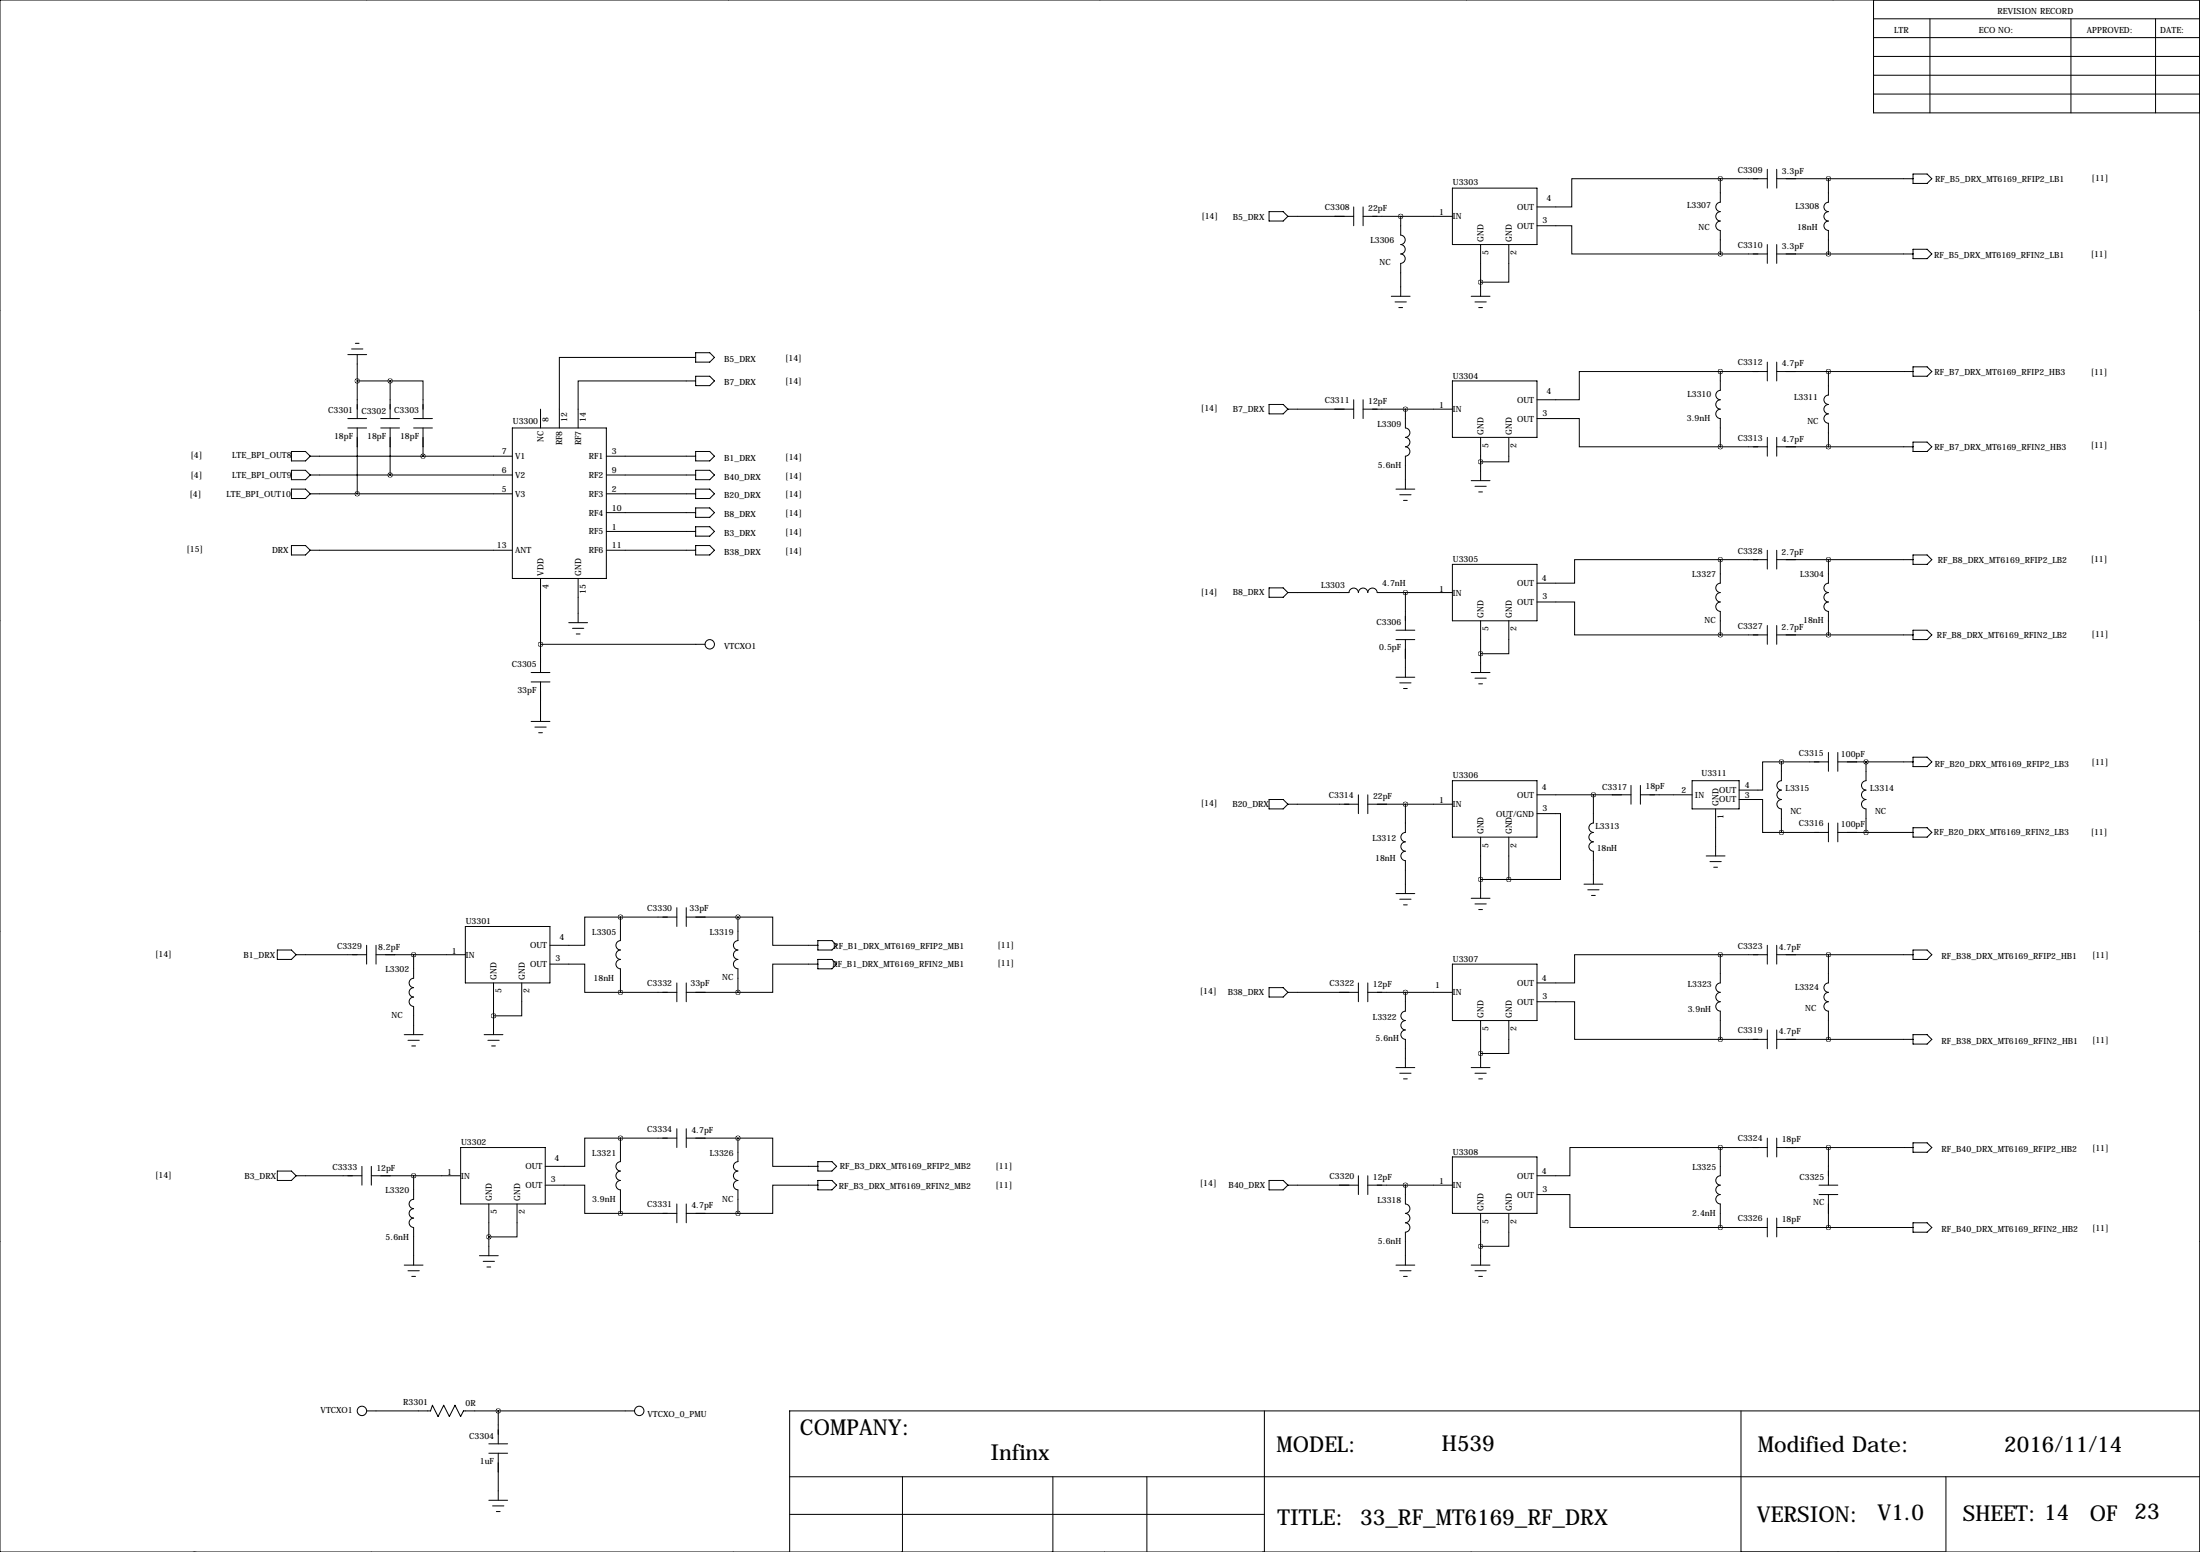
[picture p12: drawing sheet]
<svg xmlns="http://www.w3.org/2000/svg" width="594mm" height="419mm" viewBox="0 0 594 419" stroke-linecap="round" stroke-linejoin="round" font-family="sans-serif">
<g fill="none" stroke="#000" stroke-width=".27">
<path d="M99.1 0h.1M196.8 0h.1M297.2 0h.1M396.2 0h.1M495.3 0h.1M0 0h594.4v419.1h-594.4zM506.2 0v30.5h88.2M506.2 15.2h88.2M506.2 10.2h88.2M506.2 5.1h88.2M521.5 5.1v25.4M559.6 5.1v25.4"/>
<path d="M582.4 5.1v25.4M506.2 20.3h88.2M506.2 25.4h88.2M342.9 57.1h3.8l1.3 1.3-1.3 1.3h-3.8zM348 58.4h17.8M365.8 55.9v5.1M368.3 58.4h24.1M368.3 55.9v5.1M378.5 58.4v5.1a1.27 1.27 0 0 1 1.2 1.3 1.27 1.27 0 0 1-1.2 1.2 1.27 1.27 0 0 1 1.2 1.3 1.27 1.27 0 0 1-1.2 1.3 1.27 1.27 0 0 1 1.2 1.3 1.27 1.27 0 0 1-1.2 1.2v8.9M392.4 50.8h22.9v15.2h-22.9zM464.8 48.3v6.3a1.27 1.27 0 0 0-1.2 1.3 1.27 1.27 0 0 0 1.2 1.3 1.27 1.27 0 0 0-1.2 1.2 1.27 1.27 0 0 0 1.2 1.3 1.27 1.27 0 0 0-1.2 1.3 1.27 1.27 0 0 0 1.2 1.2v6.4M464.8 48.3h-40.1v7.6h-9.4"/>
<path d="M464.8 48.3h12.7M477.5 45.7v5.1M480.1 48.3h36.8M480.1 45.7v5.1M494 59.7a1.27 1.27 0 0 0-1.2 1.3 1.27 1.27 0 0 0 1.2 1.2M494 57.2a1.27 1.27 0 0 0-1.2 1.2 1.27 1.27 0 0 0 1.2 1.3M494 48.3v6.3a1.27 1.27 0 0 0-1.2 1.3 1.27 1.27 0 0 0 1.2 1.2M516.9 47h3.8l1.3 1.3-1.3 1.2h-3.8zM400 66v14M407.7 66v10.2h-7.7M415.3 61h9.4v7.6h40.1M464.8 68.6h12.7"/>
<path d="M477.5 66v5.1M480.1 66v5.1M480.1 68.6h36.8M494 62.2v6.4M516.9 67.3h3.8l1.3 1.3-1.3 1.3h-3.8zM-.1 83.8h.1M94 95.8h5.1M95 94.2h3M96 92.7h1M96.5 95.8v17.2M188 96.5h-36.9v19.1M188 95.2h3.8l1.2 1.3-1.2 1.3h-3.8z"/>
<path d="M375.9 80h5.1M376.9 81.5h3.1M378 83.1h1M397.5 80h5.1M398.5 81.5h3.1M399.5 83.1h1.1M477.5 97.8v5.1M480.1 97.8v5.1M516.9 99.1h3.8l1.3 1.2-1.3 1.3h-3.8zM594.4 83.8h.1M94 113h5.1M94 115.6h5.1"/>
<path d="M96.5 115.6v17.7M96.5 102.9h8.9M102.9 113h5M102.9 115.6h5M105.4 102.9h8.9v10.1M105.4 102.9v10.1M105.4 115.6v12.7M111.8 113h5M111.8 115.6h5M114.3 115.6v7.6M138.4 115.6h25.4v40.6h-25.4zM146 110.5v5.1"/>
<path d="M188 102.9h-31.8v12.7M188 101.6h3.8l1.2 1.3-1.2 1.2h-3.8zM342.9 109.2h3.8l1.3 1.3-1.3 1.3h-3.8zM348 110.5h17.8M365.8 107.9v5.1M368.3 107.9v5.1M368.3 110.5h24.1M379.7 110.5v5.1a1.27 1.27 0 0 1 1.2 1.2 1.27 1.27 0 0 1-1.2 1.3M379.7 118.1a1.27 1.27 0 0 1 1.2 1.3 1.27 1.27 0 0 1-1.2 1.3 1.27 1.27 0 0 1 1.2 1.2 1.27 1.27 0 0 1-1.2 1.3v8.9M392.4 102.9h22.9v15.2h-22.9zM400 118.1v11.7M407.7 118.1v6.6h-7.7"/>
<path d="M415.3 113h11.4v7.6h38.1M464.8 105.4a1.27 1.27 0 0 0-1.2 1.3 1.27 1.27 0 0 0 1.2 1.3 1.27 1.27 0 0 0-1.2 1.2 1.27 1.27 0 0 0 1.2 1.3 1.27 1.27 0 0 0-1.2 1.3 1.27 1.27 0 0 0 1.2 1.2v7.6M464.8 100.3h-38.1v7.6h-11.4M464.8 100.3v5.1M464.8 100.3h12.7M477.5 118.1v5.1M480.1 118.1v5.1M480.1 100.3h36.8M494 111.8a1.27 1.27 0 0 0-1.2 1.2 1.27 1.27 0 0 0 1.2 1.3M494 109.2a1.27 1.27 0 0 0-1.2 1.3 1.27 1.27 0 0 0 1.2 1.3M494 100.3v6.4a1.27 1.27 0 0 0-1.2 1.2 1.27 1.27 0 0 0 1.2 1.3M494 114.3v6.3"/>
<path d="M516.9 119.4h3.8l1.3 1.2-1.3 1.3h-3.8zM78.7 121.9h3.8l1.3 1.3-1.3 1.3h-3.8zM78.7 132.1h3.8l1.3 1.2-1.3 1.3h-3.8zM78.7 127h3.8l1.3 1.3-1.3 1.2h-3.8zM83.8 133.3h54.6M83.8 123.2h54.6M83.8 128.3h54.6M163.8 133.3h24.2M163.8 123.2h24.2M163.8 128.3h24.2M163.8 138.4h24.2M188 121.9h3.8l1.2 1.3-1.2 1.3h-3.8z"/>
<path d="M188 127h3.8l1.2 1.3-1.2 1.2h-3.8zM188 132.1h3.8l1.2 1.2-1.2 1.3h-3.8zM188 137.2h3.8l1.2 1.2-1.2 1.3h-3.8zM377.2 132.1h5.1M378.2 133.6h3.1M379.2 135.1h1M397.5 129.8h5.1M398.5 131.3h3.1M399.5 132.8h1.1M464.8 120.6h12.7M480.1 120.6h36.8M78.7 147.3h3.8l1.3 1.3-1.3 1.3h-3.8z"/>
<path d="M83.8 148.6h54.6M146 156.2v25.4M156.2 156.2v11.9M163.8 143.5h24.2M163.8 148.6h24.2M188 142.2h3.8l1.2 1.3-1.2 1.3h-3.8zM188 147.3h3.8l1.2 1.3-1.2 1.3h-3.8zM342.9 158.8h3.8l1.3 1.2-1.3 1.3h-3.8zM392.4 152.4h22.9v15.2h-22.9zM464.8 151.1v6.4a1.27 1.27 0 0 0-1.2 1.3 1.27 1.27 0 0 0 1.2 1.2 1.27 1.27 0 0 0-1.2 1.3 1.27 1.27 0 0 0 1.2 1.3 1.27 1.27 0 0 0-1.2 1.2 1.27 1.27 0 0 0 1.2 1.3v6.3M464.8 151.1h-39.4v6.4h-10.1M464.8 151.1h12.7"/>
<path d="M477.5 148.6v5.1M480.1 148.6v5.1M480.1 151.1h36.8M494 151.1v6.4a1.27 1.27 0 0 0-1.2 1.2 1.27 1.27 0 0 0 1.2 1.3M516.9 149.9h3.8l1.3 1.2-1.3 1.3h-3.8zM-.1 167.6h.1M146 174h44.5M153.7 168.1h5M154.7 169.7h3M155.7 171.2h1M348 160h16.5a1.27 1.27 0 0 1 1.3-1.2 1.27 1.27 0 0 1 1.2 1.2 1.27 1.27 0 0 1 1.3-1.2 1.27 1.27 0 0 1 1.3 1.2 1.27 1.27 0 0 1 1.2-1.2 1.27 1.27 0 0 1 1.3 1.2h20.3M377.2 170.2h5.1"/>
<path d="M377.2 172.7h5.1M379.7 160v10.2M379.7 172.7v10.2M400 167.6v14M407.7 167.6v8.9h-7.7M415.3 162.6h10.1v8.8h39.4M464.8 171.4h12.7M477.5 168.9v5.1M480.1 168.9v5.1M480.1 171.4h36.8M494 162.6a1.27 1.27 0 0 0-1.2 1.2 1.27 1.27 0 0 0 1.2 1.3M494 160a1.27 1.27 0 0 0-1.2 1.3 1.27 1.27 0 0 0 1.2 1.3"/>
<path d="M494 165.1v6.3M516.9 170.2h3.8l1.3 1.2-1.3 1.3h-3.8zM594.4 167.6h.1M143.5 181.6h5.1M143.5 184.1h5.1M143.5 194.8h5.1M144.5 196.3h3.1M145.5 197.9h1.1M146 184.1v10.7M377.2 182.9h5.1M378.2 184.4h3.1M379.2 185.9h1"/>
<path d="M397.5 181.6h5.1M398.5 183.1h3.1M399.5 184.7h1.1M342.9 215.9h3.8l1.3 1.3-1.3 1.2h-3.8zM348 217.2h19M367 214.6v5.1M369.6 214.6v5.1M369.6 217.2h22.8M379.7 217.2v7.6a1.27 1.27 0 0 0-1.2 1.3 1.27 1.27 0 0 0 1.2 1.2M392.4 210.8h22.9v15.3h-22.9zM415.3 219.7h6.3v17.8h-13.9M415.3 214.6h25.4"/>
<path d="M430.5 214.6v7.7a1.27 1.27 0 0 0-1.2 1.2 1.27 1.27 0 0 0 1.2 1.3M440.7 212.1v5.1M443.2 214.6h14M443.2 212.1v5.1M457.2 210.8h12.7v7.6h-12.7zM463.5 218.4v12.7M469.9 215.9h6.3v8.9h5.1M481.3 215.9a1.27 1.27 0 0 0-1.2 1.3 1.27 1.27 0 0 0 1.2 1.2M481.3 213.4a1.27 1.27 0 0 0-1.2 1.2 1.27 1.27 0 0 0 1.2 1.3M481.3 205.7v5.1a1.27 1.27 0 0 0-1.2 1.3 1.27 1.27 0 0 0 1.2 1.3M481.3 205.7h-5.1v7.7h-6.3M481.3 205.7h12.7"/>
<path d="M481.3 218.4v6.4M494 203.2v5.1M496.6 203.2v5.1M496.6 205.7h20.3M504.2 205.7v5.1a1.27 1.27 0 0 0-1.2 1.3 1.27 1.27 0 0 0 1.2 1.3 1.27 1.27 0 0 0-1.2 1.2 1.27 1.27 0 0 0 1.2 1.3 1.27 1.27 0 0 0-1.2 1.3 1.27 1.27 0 0 0 1.2 1.2v6.4M516.9 204.5h3.8l1.3 1.2-1.3 1.3h-3.8zM379.7 229.9a1.27 1.27 0 0 0-1.2 1.2 1.27 1.27 0 0 0 1.2 1.3M379.7 227.3a1.27 1.27 0 0 0-1.2 1.3 1.27 1.27 0 0 0 1.2 1.3M379.7 232.4v8.9M400 226.1v16.5M400 237.5h7.7M407.7 226.1v11.4"/>
<path d="M428 238.8h5.1M430.5 227.3a1.27 1.27 0 0 0-1.2 1.3 1.27 1.27 0 0 0 1.2 1.3M430.5 224.8a1.27 1.27 0 0 0-1.2 1.3 1.27 1.27 0 0 0 1.2 1.2M430.5 229.9v8.9M461 231.1h5.1M462 232.7h3.1M463 234.2h1.1M481.3 224.8h12.7M494 222.2v5.1M496.6 222.2v5.1M496.6 224.8h20.3M516.9 223.5h3.8l1.3 1.3-1.3 1.3h-3.8z"/>
<path d="M-.1 251.5h.1M74.9 256.5h3.8l1.3 1.3-1.3 1.3h-3.8zM80 257.8h19.1M99.1 255.3v5.1M101.6 257.8h24.1M101.6 255.3v5.1M111.8 257.8v6.4a1.27 1.27 0 0 0-1.3 1.2 1.27 1.27 0 0 0 1.2 1.3M125.7 250.2h22.9v15.2h-22.9zM167.6 247.6v6.4a1.27 1.27 0 0 0-1.2 1.3 1.27 1.27 0 0 0 1.2 1.2 1.27 1.27 0 0 0-1.2 1.3 1.27 1.27 0 0 0 1.2 1.3 1.27 1.27 0 0 0-1.2 1.2 1.27 1.27 0 0 0 1.2 1.3v6.4M167.6 247.6h-9.6v7.7h-9.4M167.6 247.6h15.3M182.9 245.1v5.1"/>
<path d="M185.4 247.6h14M185.4 245.1v5.1M199.4 247.6v6.4a1.27 1.27 0 0 0-1.2 1.3 1.27 1.27 0 0 0 1.2 1.2 1.27 1.27 0 0 0-1.2 1.3 1.27 1.27 0 0 0 1.2 1.3 1.27 1.27 0 0 0-1.2 1.2 1.27 1.27 0 0 0 1.2 1.3v6.4M199.4 247.6h9.4v7.7h12.2M221 254h3.8l1.3 1.3-1.3 1.2h-3.8zM221 259.1h3.8l1.3 1.3-1.3 1.2h-3.8zM377.2 241.3h5.1M378.2 242.8h3.1M379.2 244.3h1M397.5 242.6h5.1M398.5 244.1h3.1M399.5 245.6h1.1"/>
<path d="M429 240.3h3.1M430 241.8h1M464.8 257.8v7.6a1.27 1.27 0 0 0-1.2 1.3 1.27 1.27 0 0 0 1.2 1.3 1.27 1.27 0 0 0-1.2 1.2 1.27 1.27 0 0 0 1.2 1.3 1.27 1.27 0 0 0-1.2 1.3 1.27 1.27 0 0 0 1.2 1.2v7.7M464.8 257.8h-39.4v7.6h-10.1M464.8 257.8h12.7M477.5 255.3v5.1M480.1 257.8h36.8M480.1 255.3v5.1M494 257.8v7.6a1.27 1.27 0 0 0-1.2 1.3 1.27 1.27 0 0 0 1.2 1.3M516.9 256.5h3.8l1.3 1.3-1.3 1.3h-3.8zM594.4 251.5h.1M109.2 279.4h5.1"/>
<path d="M111.8 269.2a1.27 1.27 0 0 0-1.3 1.3 1.27 1.27 0 0 0 1.2 1.3M111.8 266.7a1.27 1.27 0 0 0-1.3 1.3 1.27 1.27 0 0 0 1.2 1.2M111.8 271.8v7.6M130.8 279.4h5.1M133.3 265.4v14M141 265.4v8.9h-7.7M148.6 260.4h9.4v7.6h9.6M167.6 268h15.3M182.9 265.4v5.1M185.4 265.4v5.1M185.4 268h14M221 260.4h-12.2v7.6h-9.4"/>
<path d="M342.9 266.7h3.8l1.3 1.3-1.3 1.2h-3.8zM348 268h19M367 265.4v5.1M369.6 268h22.8M369.6 265.4v5.1M379.7 278.1a1.27 1.27 0 0 0-1.2 1.3 1.27 1.27 0 0 0 1.2 1.3M379.7 275.6a1.27 1.27 0 0 0-1.2 1.3 1.27 1.27 0 0 0 1.2 1.2M379.7 268v5.1a1.27 1.27 0 0 0-1.2 1.2 1.27 1.27 0 0 0 1.2 1.3M392.4 260.4h22.9v15.2h-22.9zM400 275.6v12.7M407.7 275.6v8.9h-7.7M415.3 270.5h10.1v10.2h39.4"/>
<path d="M477.5 278.1v5.1M480.1 278.1v5.1M494 270.5a1.27 1.27 0 0 0-1.2 1.3 1.27 1.27 0 0 0 1.2 1.2M494 268a1.27 1.27 0 0 0-1.2 1.2 1.27 1.27 0 0 0 1.2 1.3M494 273v7.7M516.9 279.4h3.8l1.3 1.3-1.3 1.2h-3.8zM110.2 280.9h3.1M111.3 282.4h1M131.8 280.9h3.1M132.8 282.4h1.1M377.2 288.3h5.1M378.2 289.8h3.1"/>
<path d="M379.2 291.3h1M379.7 280.7v7.6M397.5 288.3h5.1M398.5 289.8h3.1M399.5 291.3h1.1M464.8 280.7h12.7M480.1 280.7h36.8M74.9 316.2h3.8l1.3 1.3-1.3 1.3h-3.8zM80 317.5h17.8M97.8 315v5M100.3 315v5M100.3 317.5h24.2"/>
<path d="M111.8 317.5v6.4a1.27 1.27 0 0 0-1.3 1.2 1.27 1.27 0 0 0 1.2 1.3M124.5 309.9h22.8v15.2h-22.8zM167.6 316.2a1.27 1.27 0 0 0-1.2 1.3 1.27 1.27 0 0 0 1.2 1.3 1.27 1.27 0 0 0-1.2 1.2 1.27 1.27 0 0 0 1.2 1.3v6.4M167.6 307.3v6.4a1.27 1.27 0 0 0-1.2 1.3 1.27 1.27 0 0 0 1.2 1.2M167.6 307.3h-9.6v7.7h-10.7M167.6 307.3h15.3M182.9 304.8v5.1M185.4 304.8v5.1M185.4 307.3h14M199.4 316.2a1.27 1.27 0 0 0-1.2 1.3 1.27 1.27 0 0 0 1.2 1.3 1.27 1.27 0 0 0-1.2 1.2 1.27 1.27 0 0 0 1.2 1.3v6.4M199.4 307.3v6.4a1.27 1.27 0 0 0-1.2 1.3 1.27 1.27 0 0 0 1.2 1.2M199.4 307.3h9.4v7.7h12.2"/>
<path d="M221 318.8h3.8l1.3 1.2-1.3 1.3h-3.8zM221 313.7h3.8l1.3 1.3-1.3 1.2h-3.8zM342.9 318.8h3.8l1.3 1.2-1.3 1.3h-3.8zM367 317.5v5.1M369.6 317.5v5.1M392.4 312.4h22.9v15.3h-22.9zM464.8 309.9v7.6a1.27 1.27 0 0 0-1.2 1.3 1.27 1.27 0 0 0 1.2 1.2 1.27 1.27 0 0 0-1.2 1.3 1.27 1.27 0 0 0 1.2 1.3M464.8 309.9h-40.6v7.6h-8.9M464.8 309.9h12.7M477.5 307.3v5.1M480.1 307.3v5.1M480.1 309.9h36.8"/>
<path d="M494 309.9v10.1M516.9 308.6h3.8l1.3 1.3-1.3 1.2h-3.8zM-.1 335.3h.1M111.8 328.9a1.27 1.27 0 0 0-1.3 1.3 1.27 1.27 0 0 0 1.2 1.3M111.8 326.4a1.27 1.27 0 0 0-1.3 1.3 1.27 1.27 0 0 0 1.2 1.2M111.8 331.5v10.1M129.5 339.1h5.1M132.1 325.1v14M139.7 325.1v8.9h-7.6M147.3 320h10.7v7.7h9.6M167.6 327.7h15.3M182.9 325.1v5.1"/>
<path d="M185.4 325.1v5.1M185.4 327.7h14M221 320h-12.2v7.7h-9.4M348 320h19M369.6 320h22.8M379.7 320v5.1a1.27 1.27 0 0 1 1.2 1.3 1.27 1.27 0 0 1-1.2 1.3 1.27 1.27 0 0 1 1.2 1.2 1.27 1.27 0 0 1-1.2 1.3 1.27 1.27 0 0 1 1.2 1.3 1.27 1.27 0 0 1-1.2 1.2v8.9M400 327.7v13.9M407.7 327.7v8.8h-7.7M415.3 322.6h8.9v8.9h40.6M464.8 322.6a1.27 1.27 0 0 0-1.2 1.2 1.27 1.27 0 0 0 1.2 1.3v6.4M464.8 331.5h12.7M477.5 328.9v5.1"/>
<path d="M480.1 328.9v5.1M480.1 331.5h36.8M491.5 320h5.1M491.5 322.6h5.1M494 322.6v8.9M516.9 330.2h3.8l1.3 1.3-1.3 1.2h-3.8zM594.4 335.3h.1M109.2 341.6h5.1M110.2 343.2h3.1M111.3 344.7h1M130.6 340.6h3M131.6 342.1h1"/>
<path d="M377.2 341.6h5.1M378.2 343.2h3.1M379.2 344.7h1M397.5 341.6h5.1M398.5 343.2h3.1M399.5 344.7h1.1M99.1 381h17.2l.5-1.5 1.6 3 1.5-3 1.5 3 1.5-3 1.6 3 .7-1.5h46.2M132.1 389.9h5.1M132.1 392.4h5.1M134.6 381v8.9M134.6 392.4v12.7M213.4 398.8h381"/>
<path d="M243.8 398.8v20.3M284.5 398.8v20.3M309.9 398.8v20.3M341.6 381v38.1M470.4 381v38.1M525.8 398.8v20.3M594.4 381h-381v38.1M100.3 419.1h.1M132.1 405.1h5.1M133.1 406.7h3M134.1 408.2h1M198.1 419.1h.1"/>
<path d="M213.4 408.9h128.2M298.4 419.1h.1M397.5 419.1h.1M496.6 419.1h.1"/>
<circle cx="191.8" cy="174" r="1.27"/>
<circle cx="97.8" cy="381" r="1.27"/>
<circle cx="172.7" cy="381" r="1.27"/>
</g>
<path d="M134.6 381a.05 .05 0 0 0 .1 0 .05 .05 0 0 0-.1 0zM494 120.7a.05 .05 0 0 0 .1 0 .05 .05 0 0 0-.1 0zM494 48.3a.05 .05 0 0 0 .1 0 .05 .05 0 0 0-.1 0zM378.4 58.4a.05 .05 0 0 0 .1 0 .05 .05 0 0 0-.1 0zM464.8 68.6a.05 .05 0 0 0 .1 0 .05 .05 0 0 0-.1 0zM464.8 48.3a.05 .05 0 0 0 .1 0 .05 .05 0 0 0-.1 0zM494 100.3a.05 .05 0 0 0 .1 0 .05 .05 0 0 0-.1 0zM494 68.6a.05 .05 0 0 0 .1 0 .05 .05 0 0 0-.1 0zM379.7 110.5a.05 .05 0 0 0 .1 0 .05 .05 0 0 0-.1 0zM400 76.2a.05 .05 0 0 0 .1 0 .05 .05 0 0 0-.1 0zM464.8 100.3a.05 .05 0 0 0 .1 0 .05 .05 0 0 0-.1 0zM464.8 120.7a.05 .05 0 0 0 .1 0 .05 .05 0 0 0-.1 0zM400 124.7a.05 .05 0 0 0 .1 0 .05 .05 0 0 0-.1 0zM96.5 133.4a.05 .05 0 0 0 .1 0 .05 .05 0 0 0-.1 0zM105.4 128.3a.05 .05 0 0 0 .1 0 .05 .05 0 0 0-.1 0zM105.4 102.9a.05 .05 0 0 0 .1 0 .05 .05 0 0 0-.1 0zM379.7 320a.05 .05 0 0 0 .1 0 .05 .05 0 0 0-.1 0zM464.8 257.8a.05 .05 0 0 0 .1 0 .05 .05 0 0 0-.1 0zM379.7 268a.05 .05 0 0 0 .1 0 .05 .05 0 0 0-.1 0zM464.8 331.5a.05 .05 0 0 0 .1 0 .05 .05 0 0 0-.1 0zM494 309.9a.05 .05 0 0 0 .1 0 .05 .05 0 0 0-.1 0zM494 331.5a.05 .05 0 0 0 .1 0 .05 .05 0 0 0-.1 0zM464.8 309.9a.05 .05 0 0 0 .1 0 .05 .05 0 0 0-.1 0zM494 257.8a.05 .05 0 0 0 .1 0 .05 .05 0 0 0-.1 0zM400 284.5a.05 .05 0 0 0 .1 0 .05 .05 0 0 0-.1 0zM464.8 280.7a.05 .05 0 0 0 .1 0 .05 .05 0 0 0-.1 0zM494 280.7a.05 .05 0 0 0 .1 0 .05 .05 0 0 0-.1 0zM199.3 247.7a.05 .05 0 0 0 .1 0 .05 .05 0 0 0-.1 0zM111.7 257.8a.05 .05 0 0 0 .1 0 .05 .05 0 0 0-.1 0zM167.6 268a.05 .05 0 0 0 .1 0 .05 .05 0 0 0-.1 0zM199.3 268a.05 .05 0 0 0 .1 0 .05 .05 0 0 0-.1 0zM133.3 274.3a.05 .05 0 0 0 .1 0 .05 .05 0 0 0-.1 0zM199.3 307.3a.05 .05 0 0 0 .1 0 .05 .05 0 0 0-.1 0zM111.7 317.5a.05 .05 0 0 0 .1 0 .05 .05 0 0 0-.1 0zM167.6 327.7a.05 .05 0 0 0 .1 0 .05 .05 0 0 0-.1 0zM167.6 307.3a.05 .05 0 0 0 .1 0 .05 .05 0 0 0-.1 0zM199.3 327.7a.05 .05 0 0 0 .1 0 .05 .05 0 0 0-.1 0zM132 334a.05 .05 0 0 0 .1 0 .05 .05 0 0 0-.1 0zM96.5 102.9a.05 .05 0 0 0 .1 0 .05 .05 0 0 0-.1 0zM167.6 247.7a.05 .05 0 0 0 .1 0 .05 .05 0 0 0-.1 0zM146 174a.05 .05 0 0 0 .1 0 .05 .05 0 0 0-.1 0zM400 336.5a.05 .05 0 0 0 .1 0 .05 .05 0 0 0-.1 0zM504.1 205.7a.05 .05 0 0 0 .1 0 .05 .05 0 0 0-.1 0zM504.1 224.8a.05 .05 0 0 0 .1 0 .05 .05 0 0 0-.1 0zM379.7 217.2a.05 .05 0 0 0 .1 0 .05 .05 0 0 0-.1 0zM400 237.5a.05 .05 0 0 0 .1 0 .05 .05 0 0 0-.1 0zM494 151.1a.05 .05 0 0 0 .1 0 .05 .05 0 0 0-.1 0zM494 171.5a.05 .05 0 0 0 .1 0 .05 .05 0 0 0-.1 0zM379.7 160a.05 .05 0 0 0 .1 0 .05 .05 0 0 0-.1 0zM464.8 151.1a.05 .05 0 0 0 .1 0 .05 .05 0 0 0-.1 0zM464.8 171.4a.05 .05 0 0 0 .1 0 .05 .05 0 0 0-.1 0zM400 176.5a.05 .05 0 0 0 .1 0 .05 .05 0 0 0-.1 0zM407.6 237.5a.05 .05 0 0 0 .1 0 .05 .05 0 0 0-.1 0zM430.5 214.6a.05 .05 0 0 0 .1 0 .05 .05 0 0 0-.1 0zM481.3 205.7a.05 .05 0 0 0 .1 0 .05 .05 0 0 0-.1 0zM481.3 224.8a.05 .05 0 0 0 .1 0 .05 .05 0 0 0-.1 0z" fill="#000" stroke="#000" stroke-width="1.3"/>
<g font-size="5.9">
<text x="216.2" y="387.6">COMPANY:</text>
<text x="267.6" y="394.3">Infinx</text>
<text x="344.9" y="392.2">MODEL:</text>
<text x="389.6" y="391.7">H539</text>
<text x="475" y="392.2">Modified Date:</text>
<text x="541.5" y="392.2">2016/11/14</text>
<text x="345.2" y="411.7">TITLE:</text>
<text x="367.5" y="411.7">33_RF_MT6169_RF_DRX</text>
<text x="474.7" y="411">VERSION:</text>
<text x="507.3" y="410.5">V1.0</text>
<text x="530.4" y="410.7">SHEET: 14</text>
<text x="564.7" y="410.7">OF</text>
<text x="576.7" y="410.3">23</text>
</g>
<g font-size="2.3">
<text x="539.8" y="3.8">REVISION RECORD</text>
<text x="511.8" y="8.9">LTR</text>
<text x="534.7" y="8.9">ECO NO:</text>
<text x="563.9" y="8.9">APPROVED:</text>
<text x="583.7" y="8.9">DATE:</text>
<text x="469.5" y="46.6">C3309</text>
<text x="481.4" y="46.9">3.3pF</text>
<text x="392.6" y="50">U3303</text>
<text x="522.9" y="49">RF_B5_DRX_MT6169_RFIP2_LB1</text>
<text x="565.2" y="48.9">[11]</text>
<text x="324.6" y="59.2">[14]</text>
<text x="333.1" y="59.4">B5_DRX</text>
<text x="358" y="56.8">C3308</text>
<text x="369.7" y="57">22pF</text>
<text x="388.8" y="58.2">1</text>
<text x="392.5" y="59.2">IN</text>
<text x="409.9" y="56.7">OUT</text>
<text x="417.8" y="54.4">4</text>
<text x="455.9" y="56.1">L3307</text>
<text x="485.1" y="56.5">L3308</text>
<text x="370.3" y="65.5">L3306</text>
<text x="400.9" y="65.3" transform="rotate(-90 400.9 65.3)">GND</text>
<text x="408.5" y="65.3" transform="rotate(-90 408.5 65.3)">GND</text>
<text x="409.9" y="61.8">OUT</text>
<text x="416.8" y="60.2">3</text>
<text x="458.9" y="62.1">NC</text>
<text x="485.6" y="62.2">18nH</text>
<text x="372.8" y="71.6">NC</text>
<text x="402.2" y="68.9" transform="rotate(-90 402.2 68.9)">5</text>
<text x="409.8" y="68.9" transform="rotate(-90 409.8 68.9)">2</text>
<text x="469.5" y="66.9">C3310</text>
<text x="481.4" y="67.2">3.3pF</text>
<text x="522.6" y="69.6">RF_B5_DRX_MT6169_RFIN2_LB1</text>
<text x="564.9" y="69.4">[11]</text>
<text x="195.7" y="97.7">B5_DRX</text>
<text x="212.1" y="97.5">[14]</text>
<text x="469.5" y="98.7">C3312</text>
<text x="481.4" y="99">4.7pF</text>
<text x="522.7" y="101.3">RF_B7_DRX_MT6169_RFIP2_HB3</text>
<text x="564.9" y="101.2">[11]</text>
<text x="195.7" y="104">B7_DRX</text>
<text x="212.1" y="103.8">[14]</text>
<text x="392.6" y="102.4">U3304</text>
<text x="417.8" y="106.4">4</text>
<text x="456" y="107.1">L3310</text>
<text x="484.8" y="107.9">L3311</text>
<text x="88.7" y="111.7">C3301</text>
<text x="97.6" y="111.7">C3302</text>
<text x="106.5" y="111.7">C3303</text>
<text x="324.5" y="111">[14]</text>
<text x="333.1" y="111.3">B7_DRX</text>
<text x="357.9" y="108.9">C3311</text>
<text x="369.7" y="109.1">12pF</text>
<text x="388.8" y="110.2">1</text>
<text x="392.5" y="111.3">IN</text>
<text x="409.9" y="113.8">OUT</text>
<text x="409.9" y="108.8">OUT</text>
<text x="416.8" y="112.3">3</text>
<text x="455.8" y="113.8">3.9nH</text>
<text x="90.3" y="118.5">18pF</text>
<text x="99.2" y="118.5">18pF</text>
<text x="108.1" y="118.5">18pF</text>
<text x="138.6" y="114.4">U3300</text>
<text x="146.9" y="119.4" transform="rotate(-90 146.9 119.4)">NC</text>
<text x="148.2" y="114" transform="rotate(-90 148.2 114)">8</text>
<text x="153.3" y="114" transform="rotate(-90 153.3 114)">12</text>
<text x="158.3" y="114" transform="rotate(-90 158.3 114)">14</text>
<text x="372.2" y="115.2">L3309</text>
<text x="400.9" y="117.3" transform="rotate(-90 400.9 117.3)">GND</text>
<text x="408.5" y="117.3" transform="rotate(-90 408.5 117.3)">GND</text>
<text x="469.5" y="119">C3313</text>
<text x="481.4" y="119.3">4.7pF</text>
<text x="488.3" y="114.5">NC</text>
<text x="51.4" y="123.8">[4]</text>
<text x="62.7" y="123.8">LTE_BPI_OUT8</text>
<text x="135.6" y="122.7">7</text>
<text x="139.2" y="124">V1</text>
<text x="151.9" y="120.3" transform="rotate(-90 151.9 120.3)">RF8</text>
<text x="157" y="120.3" transform="rotate(-90 157 120.3)">RF7</text>
<text x="159.1" y="124">RF1</text>
<text x="165.4" y="122.7">3</text>
<text x="195.7" y="124.4">B1_DRX</text>
<text x="212.2" y="124.1">[14]</text>
<text x="402.2" y="121" transform="rotate(-90 402.2 121)">5</text>
<text x="409.8" y="121" transform="rotate(-90 409.8 121)">2</text>
<text x="522.7" y="121.4">RF_B7_DRX_MT6169_RFIN2_HB3</text>
<text x="564.9" y="121">[11]</text>
<text x="51.4" y="129.1">[4]</text>
<text x="62.7" y="129.1">LTE_BPI_OUT9</text>
<text x="135.6" y="127.8">6</text>
<text x="139.2" y="129.1">V2</text>
<text x="159.1" y="129.1">RF2</text>
<text x="165.4" y="127.8">9</text>
<text x="195.7" y="129.5">B40_DRX</text>
<text x="212.2" y="129.2">[14]</text>
<text x="372.3" y="126.3">5.6nH</text>
<text x="51.2" y="134.2">[4]</text>
<text x="61.2" y="134.2">LTE_BPI_OUT10</text>
<text x="135.6" y="132.8">5</text>
<text x="139.2" y="134.2">V3</text>
<text x="159.1" y="134.2">RF3</text>
<text x="165.4" y="132.8">2</text>
<text x="165.4" y="137.9">10</text>
<text x="195.7" y="134.5">B20_DRX</text>
<text x="212.2" y="134.3">[14]</text>
<text x="159.1" y="139.2">RF4</text>
<text x="165.4" y="143">1</text>
<text x="195.7" y="139.6">B8_DRX</text>
<text x="212.2" y="139.4">[14]</text>
<text x="50.4" y="148.9">[15]</text>
<text x="73.5" y="149.4">DRX</text>
<text x="134.3" y="148.1">13</text>
<text x="139.2" y="149.4">ANT</text>
<text x="159.1" y="144.3">RF5</text>
<text x="159.1" y="149.4">RF6</text>
<text x="165.4" y="148.1">11</text>
<text x="195.7" y="149.8">B38_DRX</text>
<text x="195.7" y="144.7">B3_DRX</text>
<text x="212.2" y="149.5">[14]</text>
<text x="212.2" y="144.5">[14]</text>
<text x="469.5" y="149.5">C3328</text>
<text x="481.4" y="149.8">2.7pF</text>
<text x="146.9" y="155.4" transform="rotate(-90 146.9 155.4)">VDD</text>
<text x="157" y="155.4" transform="rotate(-90 157 155.4)">GND</text>
<text x="392.6" y="151.9">U3305</text>
<text x="457.2" y="155.9">L3327</text>
<text x="486.4" y="155.8">L3304</text>
<text x="523.6" y="152.1">RF_B8_DRX_MT6169_RFIP2_LB2</text>
<text x="564.9" y="151.7">[11]</text>
<text x="148.2" y="159.1" transform="rotate(-90 148.2 159.1)">4</text>
<text x="158.3" y="160.4" transform="rotate(-90 158.3 160.4)">15</text>
<text x="324.5" y="160.6">[14]</text>
<text x="333.1" y="160.8">B8_DRX</text>
<text x="356.9" y="158.6">L3303</text>
<text x="373.5" y="158.3">4.7nH</text>
<text x="388.8" y="159.8">1</text>
<text x="392.5" y="160.8">IN</text>
<text x="409.9" y="158.3">OUT</text>
<text x="416.6" y="157">4</text>
<text x="416.8" y="161.8">3</text>
<text x="400.9" y="166.9" transform="rotate(-90 400.9 166.9)">GND</text>
<text x="408.5" y="166.9" transform="rotate(-90 408.5 166.9)">GND</text>
<text x="409.9" y="163.4">OUT</text>
<text x="371.9" y="168.8">C3306</text>
<text x="402.2" y="170.5" transform="rotate(-90 402.2 170.5)">5</text>
<text x="409.8" y="170.5" transform="rotate(-90 409.8 170.5)">2</text>
<text x="460.6" y="168.2">NC</text>
<text x="469.5" y="169.8">C3327</text>
<text x="481.4" y="170.1">2.7pF</text>
<text x="487.2" y="168.4">18nH</text>
<text x="523.4" y="172.2">RF_B8_DRX_MT6169_RFIN2_LB2</text>
<text x="565.2" y="172">[11]</text>
<text x="195.7" y="175.2">VTCXO1</text>
<text x="372.7" y="175.6">0.5pF</text>
<text x="138.3" y="180.2">C3305</text>
<text x="139.8" y="187">33pF</text>
<text x="459.7" y="209.5">U3311</text>
<text x="486" y="204.1">C3315</text>
<text x="497.4" y="204.4">100pF</text>
<text x="522.8" y="207">RF_B20_DRX_MT6169_RFIP2_LB3</text>
<text x="565.2" y="206.6">[11]</text>
<text x="359" y="215.5">C3314</text>
<text x="371" y="215.8">22pF</text>
<text x="392.6" y="210.1">U3306</text>
<text x="409.9" y="215.4">OUT</text>
<text x="416.6" y="213.4">4</text>
<text x="432.9" y="213.3">C3317</text>
<text x="444.6" y="213">18pF</text>
<text x="454.4" y="214.1">2</text>
<text x="458" y="215.4">IN</text>
<text x="464.5" y="214.2">OUT</text>
<text x="471.4" y="215.4">3</text>
<text x="471.4" y="212.9">4</text>
<text x="482.5" y="213.5">L3315</text>
<text x="505.3" y="213.5">L3314</text>
<text x="324.5" y="217.8">[14]</text>
<text x="333" y="217.9">B20_DRX</text>
<text x="388.8" y="216.9">1</text>
<text x="392.5" y="218">IN</text>
<text x="404.2" y="220.5">OUT/GND</text>
<text x="416.8" y="218.9">3</text>
<text x="464.4" y="217.7" transform="rotate(-90 464.4 217.7)">GND</text>
<text x="464.5" y="216.7">OUT</text>
<text x="465.7" y="221.3" transform="rotate(-90 465.7 221.3)">1</text>
<text x="483.8" y="219.8">NC</text>
<text x="506.6" y="219.8">NC</text>
<text x="370.8" y="227.1">L3312</text>
<text x="400.9" y="225.3" transform="rotate(-90 400.9 225.3)">GND</text>
<text x="408.5" y="225.3" transform="rotate(-90 408.5 225.3)">GND</text>
<text x="431.1" y="223.9">L3313</text>
<text x="486" y="223.2">C3316</text>
<text x="497.4" y="223.4">100pF</text>
<text x="522.6" y="225.6">RF_B20_DRX_MT6169_RFIN2_LB3</text>
<text x="564.9" y="225.4">[11]</text>
<text x="371.6" y="232.6">18nH</text>
<text x="402.2" y="228.9" transform="rotate(-90 402.2 228.9)">5</text>
<text x="409.8" y="228.9" transform="rotate(-90 409.8 228.9)">2</text>
<text x="431.4" y="229.7">18nH</text>
<text x="125.9" y="249.4">U3301</text>
<text x="174.9" y="246">C3330</text>
<text x="186.3" y="246.1">33pF</text>
<text x="91.1" y="256.2">C3329</text>
<text x="102.2" y="256.4">8.2pF</text>
<text x="122.1" y="257.6">1</text>
<text x="143.2" y="256.1">OUT</text>
<text x="151.1" y="253.7">4</text>
<text x="160" y="252.4">L3305</text>
<text x="191.8" y="252.4">L3319</text>
<text x="225.2" y="256.3">RF_B1_DRX_MT6169_RFIP2_MB1</text>
<text x="269.5" y="256.1">[11]</text>
<text x="469.5" y="256.2">C3323</text>
<text x="480.6" y="256.4">4.7pF</text>
<text x="41.9" y="258.6">[14]</text>
<text x="65.8" y="258.8">B1_DRX</text>
<text x="104.2" y="262.5">L3302</text>
<text x="125.8" y="258.6">IN</text>
<text x="143.2" y="261.2">OUT</text>
<text x="150.1" y="259.6">3</text>
<text x="224.9" y="261.1">RF_B1_DRX_MT6169_RFIN2_MB1</text>
<text x="269.5" y="260.9">[11]</text>
<text x="392.6" y="259.8">U3307</text>
<text x="524.6" y="259">RF_B38_DRX_MT6169_RFIP2_HB1</text>
<text x="565.3" y="258.8">[11]</text>
<text x="134.2" y="264.7" transform="rotate(-90 134.2 264.7)">GND</text>
<text x="135.5" y="268.3" transform="rotate(-90 135.5 268.3)">5</text>
<text x="141.8" y="264.7" transform="rotate(-90 141.8 264.7)">GND</text>
<text x="143.1" y="268.3" transform="rotate(-90 143.1 268.3)">2</text>
<text x="160.4" y="264.9">18nH</text>
<text x="174.9" y="266.3">C3332</text>
<text x="186.6" y="266.3">33pF</text>
<text x="195.1" y="264.8">NC</text>
<text x="324.2" y="268.3">[14]</text>
<text x="331.7" y="268.7">B38_DRX</text>
<text x="359.3" y="266.3">C3322</text>
<text x="370.9" y="266.6">12pF</text>
<text x="387.8" y="266.7">1</text>
<text x="392.5" y="268.8">IN</text>
<text x="409.9" y="266.2">OUT</text>
<text x="416.6" y="264.9">4</text>
<text x="416.8" y="269.7">3</text>
<text x="456.1" y="266.5">L3323</text>
<text x="485" y="267.3">L3324</text>
<text x="105.8" y="275">NC</text>
<text x="371" y="275.5">L3322</text>
<text x="400.9" y="274.8" transform="rotate(-90 400.9 274.8)">GND</text>
<text x="408.5" y="274.8" transform="rotate(-90 408.5 274.8)">GND</text>
<text x="409.9" y="271.3">OUT</text>
<text x="456" y="273.4">3.9nH</text>
<text x="487.8" y="273">NC</text>
<text x="371.7" y="281.1">5.6nH</text>
<text x="402.2" y="278.4" transform="rotate(-90 402.2 278.4)">5</text>
<text x="409.8" y="278.4" transform="rotate(-90 409.8 278.4)">2</text>
<text x="469.5" y="279">C3319</text>
<text x="480.6" y="279.3">4.7pF</text>
<text x="524.6" y="281.8">RF_B38_DRX_MT6169_RFIN2_HB1</text>
<text x="565.3" y="281.6">[11]</text>
<text x="174.9" y="305.7">C3334</text>
<text x="186.8" y="306">4.7pF</text>
<text x="124.6" y="309.1">U3302</text>
<text x="392.6" y="311.9">U3308</text>
<text x="469.5" y="308.2">C3324</text>
<text x="481.4" y="308.5">18pF</text>
<text x="524.6" y="311">RF_B40_DRX_MT6169_RFIP2_HB2</text>
<text x="565.3" y="310.8">[11]</text>
<text x="89.8" y="315.9">C3333</text>
<text x="101.7" y="316.1">12pF</text>
<text x="120.9" y="317.2">1</text>
<text x="141.9" y="315.8">OUT</text>
<text x="149.9" y="313.4">4</text>
<text x="160" y="312.1">L3321</text>
<text x="191.8" y="312.1">L3326</text>
<text x="226.9" y="315.7">RF_B3_DRX_MT6169_RFIP2_MB2</text>
<text x="269" y="315.6">[11]</text>
<text x="416.6" y="317">4</text>
<text x="457.3" y="315.9">L3325</text>
<text x="41.9" y="318">[14]</text>
<text x="66" y="318.3">B3_DRX</text>
<text x="104.2" y="322.2">L3320</text>
<text x="124.5" y="318.3">IN</text>
<text x="141.9" y="320.8">OUT</text>
<text x="148.8" y="319.3">3</text>
<text x="226.7" y="321.1">RF_B3_DRX_MT6169_RFIN2_MB2</text>
<text x="269" y="320.9">[11]</text>
<text x="324.2" y="320.4">[14]</text>
<text x="332" y="320.8">B40_DRX</text>
<text x="359.3" y="318.4">C3320</text>
<text x="370.9" y="318.7">12pF</text>
<text x="388.8" y="319.8">1</text>
<text x="392.5" y="320.8">IN</text>
<text x="409.9" y="323.4">OUT</text>
<text x="409.9" y="318.3">OUT</text>
<text x="416.8" y="321.8">3</text>
<text x="486.2" y="318.7">C3325</text>
<text x="132.9" y="324.4" transform="rotate(-90 132.9 324.4)">GND</text>
<text x="134.2" y="328" transform="rotate(-90 134.2 328)">5</text>
<text x="140.5" y="324.4" transform="rotate(-90 140.5 324.4)">GND</text>
<text x="141.8" y="328" transform="rotate(-90 141.8 328)">2</text>
<text x="160" y="324.6">3.9nH</text>
<text x="174.9" y="326">C3331</text>
<text x="186.8" y="326.3">4.7pF</text>
<text x="195.1" y="324.5">NC</text>
<text x="372.2" y="324.8">L3318</text>
<text x="400.9" y="326.9" transform="rotate(-90 400.9 326.9)">GND</text>
<text x="408.5" y="326.9" transform="rotate(-90 408.5 326.9)">GND</text>
<text x="457.2" y="328.4">2.4nH</text>
<text x="469.5" y="329.8">C3326</text>
<text x="489.9" y="325.5">NC</text>
<text x="104.2" y="334.7">5.6nH</text>
<text x="372.3" y="335.9">5.6nH</text>
<text x="402.2" y="330.5" transform="rotate(-90 402.2 330.5)">5</text>
<text x="409.8" y="330.5" transform="rotate(-90 409.8 330.5)">2</text>
<text x="481.4" y="330.1">18pF</text>
<text x="524.6" y="332.6">RF_B40_DRX_MT6169_RFIN2_HB2</text>
<text x="565.3" y="332.4">[11]</text>
<text x="86.6" y="381.7">VTCXO1</text>
<text x="109" y="379.4">R3301</text>
<text x="125.8" y="379.6">0R</text>
<text x="175" y="382.6">VTCXO_0_PMU</text>
<text x="126.8" y="388.5">C3304</text>
<text x="129.6" y="395.3">1uF</text>
</g>
</svg>
